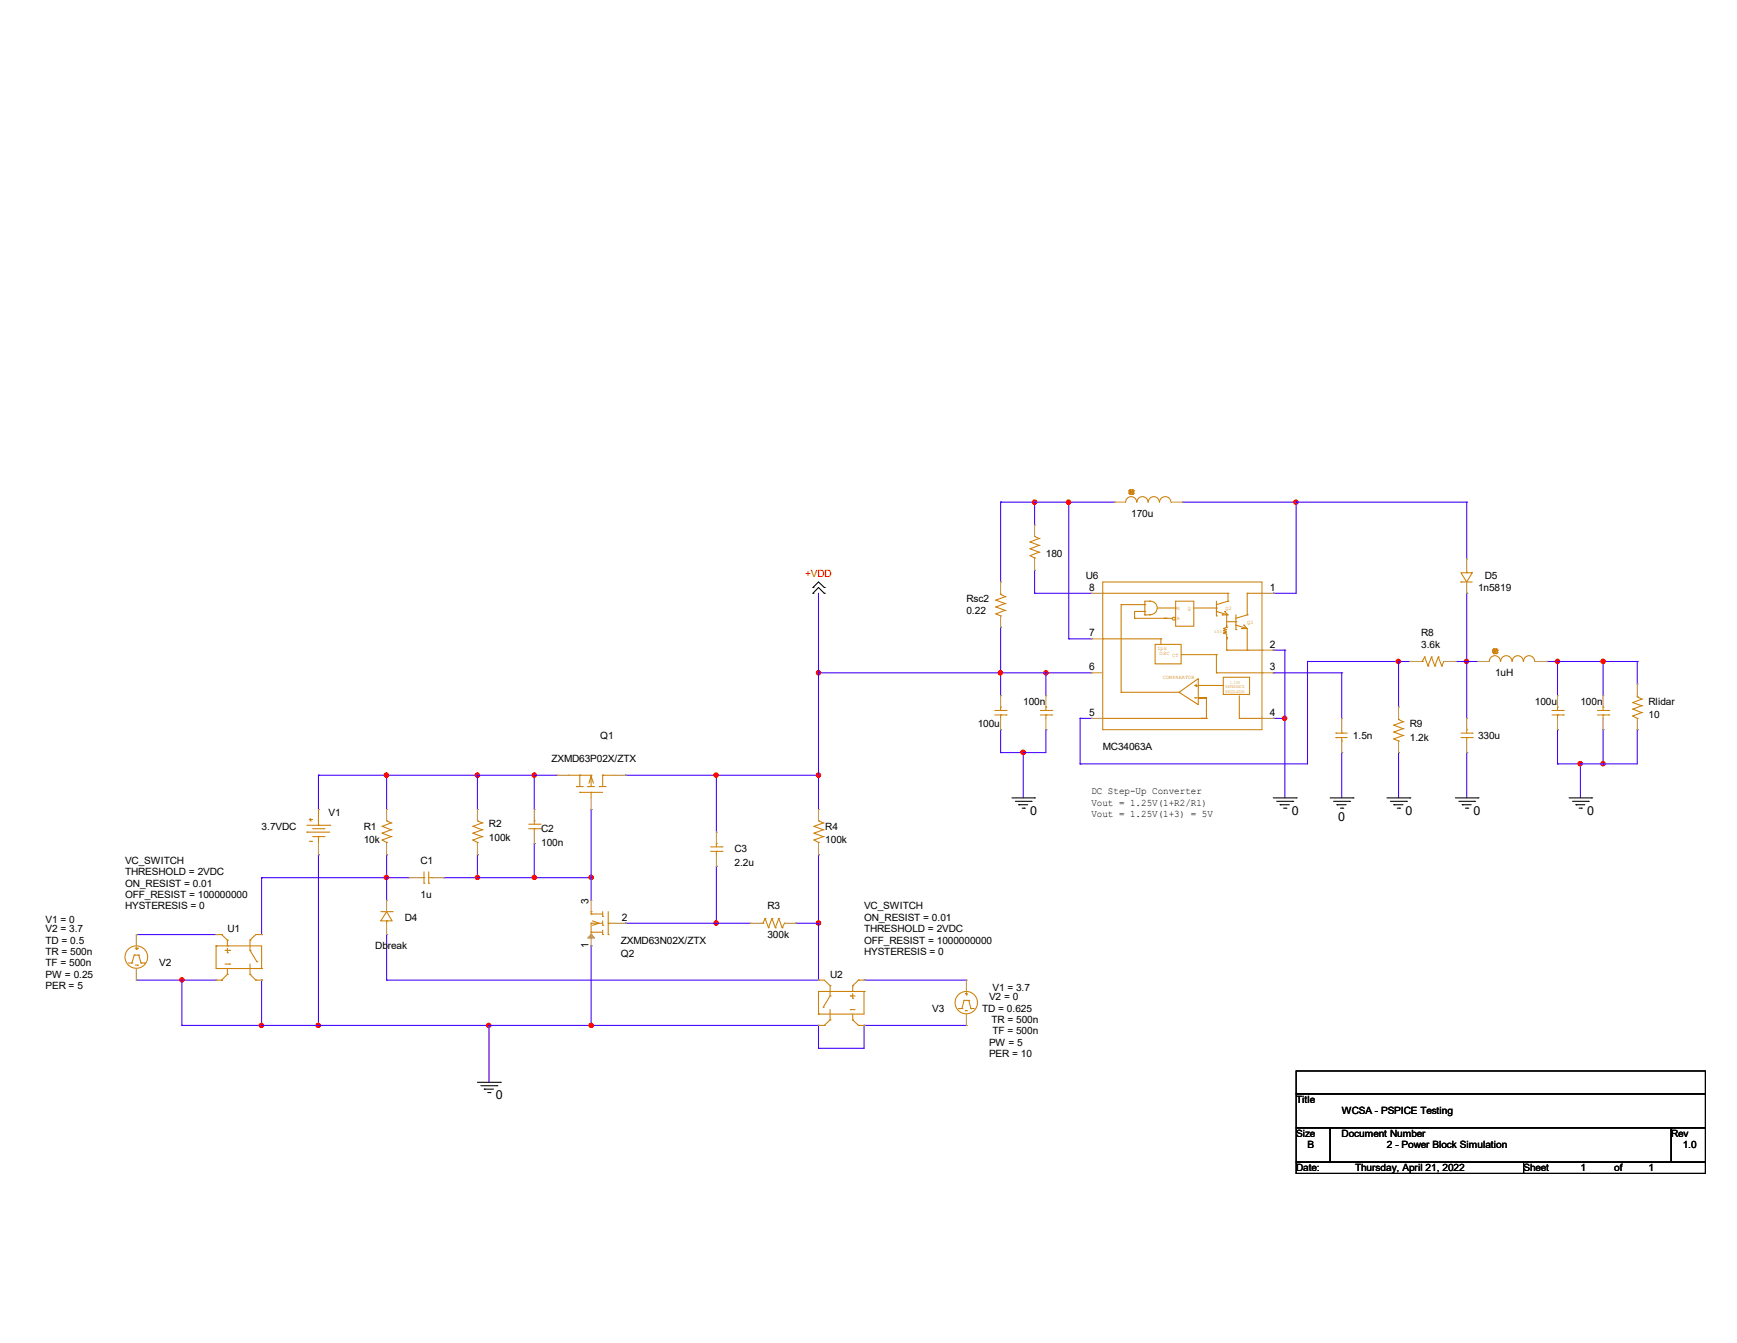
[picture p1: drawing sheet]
<svg xmlns="http://www.w3.org/2000/svg" width="279mm" height="216mm" viewBox="0 0 279 216" stroke-linecap="round" stroke-linejoin="round" font-family="sans-serif">
<g fill="none" stroke="#4200ff" stroke-width=".17">
<path d="M131.7 95.4v34.7M161 80.7h.1M161 80.7h18.2M161 80.7v12.9M166.4 80.7h.1M166.4 91.7h.1M166.4 95.4h.1M166.4 80.7v3.7M166.4 91.7v3.7M166.4 95.4h9.2M171.9 80.7h.1M171.9 80.7v22"/>
<path d="M190.2 80.7h.1M190.2 80.7h45.7M204.8 95.4h.1M208.5 80.7h.1M208.5 80.7v14.7h-3.7M235.9 80.7h.1M235.9 95.4h.1M235.9 80.7v9.2M235.9 95.4v20.1M131.7 108.2h.1M131.7 108.2h43.9M161 100.8h.1"/>
<path d="M161 108.2h.1M161 117.3h.1M161 100.8v11M161 117.3v3.7M168.2 108.2h.1M168.2 117.3h.1M168.2 117.3v3.7h-7.2M168.2 108.2v3.6M171.9 102.7h.1M171.9 102.7h3.7M173.7 115.5h.1M173.7 115.5h1.9"/>
<path d="M173.7 115.5v7.3M204.8 108.2h.1M204.8 104.5h.1M204.8 115.5h.1M204.8 108.2h11M204.8 115.5h1.9M204.8 104.5h1.9M206.7 115.5h.1M206.7 104.5h.1M206.7 104.5v23.8M210.3 106.3h.1M210.3 106.3h16.5"/>
<path d="M210.3 106.3v16.5h-36.6M215.8 108.2h.1M215.8 108.2v7.3M225 106.3h.1M225 106.3v7.4M234.1 106.3h.1M234.1 106.3h3.6M235.9 106.3h.1M248.7 106.3h.1M248.7 106.3h14.7M250.5 106.3h.1M250.5 117.3h.1"/>
<path d="M250.5 106.3v5.5M250.5 117.3v5.5M257.9 106.3h.1M257.9 117.3h.1M257.9 106.3v5.5M257.9 117.3v5.5M263.4 117.3h.1M263.4 106.3h.1M263.4 117.3v5.5h-12.9M263.4 106.3v3.7M51.2 124.6h.1M51.2 137.4h.1"/>
<path d="M51.2 124.6v5.5M51.2 137.4v27.4M51.2 124.6h38.4M62.2 124.6h.1M62.2 137.4h.1M62.2 124.6v5.5M62.2 137.4v7.3M76.8 124.6h.1M76.8 137.4h.1M76.8 124.6v5.5M76.8 137.4v3.7M85.9 124.6h.1"/>
<path d="M85.9 135.6h.1M85.9 124.6v5.5M85.9 135.6v5.5M95.1 130.1h.1M95.1 130.1v14.6M100.6 124.6h.1M100.6 124.6h31.1M115.2 124.6h.1M115.2 139.3h.1M115.2 124.6v9.2M115.2 139.3v9.1M131.7 124.6h.1"/>
<path d="M131.7 137.4h.1M131.7 137.4v20.2h-69.5M161 121h.1M164.6 121h.1M164.6 121v7.3M173.7 122.8h.1M215.8 121h.1M215.8 121v7.3M225 121h.1M225 121v7.3M235.9 121h.1M235.9 121v7.3"/>
<path d="M250.5 122.8h.1M254.2 122.8h.1M254.2 122.8v5.5M257.9 122.8h.1M21.9 150.2h.1M21.9 157.6h.1M21.9 150.2h12.9M21.9 157.6h12.9M29.3 157.6h.1M29.3 157.6v7.2M42.1 141.1h.1M42.1 157.6h.1"/>
<path d="M42.1 141.1v9.1M42.1 157.6v7.2M42.1 141.1h23.7M62.2 141.1h.1M62.2 150.2h.1M62.2 157.6h.1M62.2 150.2v7.4M71.3 141.1h.1M71.3 141.1h23.8M76.8 141.1h.1M85.9 141.1h.1M95.1 141.1h.1"/>
<path d="M95.1 152.1h.1M95.1 152.1v12.7M100.6 148.4h.1M100.6 148.4h20.1M115.2 148.4h.1M128 148.4h.1M128 148.4h3.7M131.7 148.4h.1M139 157.6h.1M139 157.6h16.4M29.3 164.8h.1M29.3 164.8h102.4"/>
<path d="M42.1 164.8h.1M51.2 164.8h.1M78.7 164.8h.1M78.7 164.8v9.2M95.1 164.8h.1M131.7 164.8h.1M131.7 168.5h.1M131.7 164.8v3.7M139 164.8h.1M139 164.8h16.4M139 164.8v3.7h-7.3"/>
</g>
<g fill="#f00" stroke="#f00" stroke-width=".17">
<circle cx="208.4" cy="80.7" r=".34"/>
<circle cx="235.9" cy="106.3" r=".34"/>
<circle cx="224.9" cy="106.3" r=".34"/>
<circle cx="168.2" cy="108.2" r=".34"/>
<circle cx="164.6" cy="120.9" r=".35"/>
<circle cx="166.4" cy="80.7" r=".34"/>
<circle cx="206.6" cy="115.5" r=".34"/>
<circle cx="171.9" cy="80.7" r=".34"/>
<circle cx="250.5" cy="106.3" r=".34"/>
<circle cx="257.9" cy="122.8" r=".34"/>
<circle cx="254.2" cy="122.8" r=".34"/>
<circle cx="257.9" cy="106.3" r=".34"/>
<circle cx="160.9" cy="108.2" r=".34"/>
<circle cx="131.7" cy="108.2" r=".34"/>
<circle cx="76.8" cy="124.6" r=".34"/>
<circle cx="62.1" cy="124.6" r=".34"/>
<circle cx="85.9" cy="124.6" r=".34"/>
<circle cx="131.7" cy="124.6" r=".34"/>
<circle cx="51.2" cy="164.8" r=".34"/>
<circle cx="131.7" cy="148.4" r=".34"/>
<circle cx="115.2" cy="148.4" r=".34"/>
<circle cx="62.1" cy="141.1" r=".34"/>
<circle cx="76.8" cy="141.1" r=".34"/>
<circle cx="95.1" cy="141.1" r=".34"/>
<circle cx="85.9" cy="141.1" r=".34"/>
<circle cx="29.3" cy="157.5" r=".34"/>
<circle cx="42" cy="164.8" r=".34"/>
<circle cx="78.6" cy="164.8" r=".34"/>
<circle cx="95.1" cy="164.8" r=".34"/>
<circle cx="115.2" cy="124.6" r=".34"/>
</g>
<g fill="none" stroke="#000" stroke-width=".17">
<path d="M130.8 94.4h.1M130.8 95.4h.1M130.8 94.4l.9-.8 .9 .8M130.8 95.4l.9-1 .9 1M132.6 94.4h.1M132.6 95.4h.1M162.8 128.3h3.6M163.3 128.8h2.6M163.9 129.4h.1M163.9 129.4h1.4M164.4 129.9h.4M164.8 129.9h.1"/>
<path d="M165.9 128.8h.1M166.4 128.3h.1M204.8 128.3h3.7M205.4 128.8h2.5M205.9 129.4h.1M205.9 129.4h1.5M206.5 129.9h.3M206.8 129.9h.1M207.9 128.8h.1M208.5 128.3h.1M214 128.3h3.6M214.5 128.8h2.6"/>
<path d="M215.1 129.4h.1M215.1 129.4h1.4M215.6 129.9h.4M216 129.9h.1M217.1 128.8h.1M217.6 128.3h.1M223.1 128.3h3.7M223.6 128.8h2.6M224.2 129.4h.1M224.2 129.4h1.5M224.7 129.9h.4M225.1 129.9h.1"/>
<path d="M226.2 128.8h.1M226.8 128.3h.1M234.1 128.3h3.6M234.7 128.8h2.5M235.2 129.4h.1M235.2 129.4h1.4M235.7 129.9h.4M236.1 129.9h.1M237.2 128.8h.1M237.7 128.3h.1M252.4 128.3h3.6M252.9 128.8h2.6"/>
<path d="M253.5 129.4h.1M253.5 129.4h1.4M254 129.9h.4M254.4 129.9h.1M255.5 128.8h.1M256 128.3h.1M76.8 174h3.7M77.3 174.5h2.6M77.9 175.1h.1M77.9 175.1h1.5M78.4 175.6h.4M78.8 175.6h.1"/>
<path d="M79.9 174.5h.1M80.5 174h.1M208.5 172.2h65.8v3.7h-65.8zM208.5 175.9h65.8v5.4h-65.8zM208.5 181.3h5.5v5.5h-5.5zM208.5 186.8h36.6v1.8h-36.6zM214 181.3h54.8v5.5h-54.8zM245.1 186.8h29.2v1.8h-29.2zM268.8 181.3h5.5v5.5h-5.5z"/>
</g>
<g fill="none" stroke="#cc8006" stroke-width=".17">
<path d="M181.6 79.3h.1M181.6 78.9h.1M181.6 79.3l.2 .2M181.6 78.9v.4M181.6 78.9l.7 .4M181.8 78.7h.1M181.8 79.5h.1M181.8 78.7l-.2 .2M181.8 78.7h.4M181.8 78.7l.4 .8M181.8 79.5h.4M182.2 78.7h.1"/>
<path d="M182.2 79.5h.1M182.2 78.7l-.4 .8M182.2 78.7l.1 .2M182.3 78.9h.1M182.3 79.3h.1M182.3 78.9l-.7 .4M182.3 78.9v.4M182.3 79.3l-.1 .2M160.2 96.5h.1M160.2 97.6h.1M160.2 98.7h.1M160.2 96.5l1.5 .5"/>
<path d="M160.2 97.6l1.5 .5M160.2 98.7l.8 .3M161 99h.1M161 95.5h.1M161 95.5l.7 .4M161 95.4v.1M161.7 95.9h.1M161.7 97h.1M161.7 98.1h.1M161.7 95.9l-1.5 .6M161.7 97l-1.5 .6M161.7 98.1l-1.5 .6"/>
<path d="M165.7 89.3h.1M165.7 88.2h.1M165.7 87.1h.1M165.7 89.3l.7 .4M165.7 88.2l1.4 .6M165.7 87.1l1.4 .6M166.4 86.2h.1M166.4 89.7h.1M166.4 86.2l.7 .4M166.4 89.7v.2M167.1 88.8h.1M167.1 87.7h.1"/>
<path d="M167.1 86.6h.1M167.1 88.8l-1.4 .5M167.1 87.7l-1.4 .5M167.1 86.6l-1.4 .5M177.4 93.6h25.6v23.7h-25.6zM177.4 95.4h.1M177.4 95.4h20.1M180.3 97.2h.1M180.3 97.2h3.8M180.3 97.2v14.1M181.1 80.7a.89 .89 0 0 1 .8-.9 .89 .89 0 0 1 .9 .9M182.5 99.4h.1"/>
<path d="M182.5 99.4h6.1M182.9 80.7a.89 .89 0 0 1 .9-.9 .89 .89 0 0 1 .9 .9M184.1 98.3h.1M184.1 98.8h.1M184.1 97.2h.1M184.1 98.3h-1.6v1.1M184.1 98.8h.8M184.7 80.7a.89 .89 0 0 1 .9-.9 .89 .89 0 0 1 .9 .9M184.9 96.6h.1M184.9 98.8h.1M184.9 96.6h-.8v2.2M184.9 96.7a1.08 1.08 0 0 1 1.2 1 1.08 1.08 0 0 1-1.2 1.1"/>
<path d="M186.2 97.7h2.9M186.5 80.7a.91 .91 0 0 1 .9-.9 .91 .91 0 0 1 .9 .9M187.3 99.4h.1M187.6 99.4h.1M189.1 96.6h2.9v4.1h-2.9zM189.1 97.7h.1M192 97.7h3.7M195.7 99h.1M195.7 98.3h.1M195.7 97.7h.1M195.7 96.6v2.4M195.7 98.3l1.8 .5"/>
<path d="M196.6 98.8h.1M196.6 98.8h.9M197 98.3h.1M197 98.3l.5 .5M197.3 98.8v2M197.3 99.9h1.5M197.5 96.6h.1M197.5 95.4h.1M197.5 96.6l-1.8 .6M197.5 95.4v1.2M198.8 99.9h.1M198.8 98.8v2.4"/>
<path d="M200.6 98.8h.1M200.6 95.4h.1M200.6 98.8l-1.8 .6M200.6 95.4v3.4M200.6 95.4h2.4M203 95.4h.1M235 92.1h1.8l-.9 1.5zM235 93.6h.1M235 93.6h1.8M235.9 92.1h.1M235.9 91.7v.4M160 114.9h1.8"/>
<path d="M160 114.2h1.8M161 113.7h.1M161 114.9h.1M161 113.7v.5M161 114.9v.6M161.8 114.9h.1M161.8 114.2h.1M167.3 114.9h1.9M167.3 114.2h1.9M168.2 113.7h.1M168.2 114.9h.1M168.2 113.7v.5"/>
<path d="M168.2 114.9v.6M169.2 114.9h.1M169.2 114.2h.1M177.4 102.7h.1M177.4 115.5h16.7M177.4 102.7h9.3M180.3 111.3h.1M180.3 111.3h9.4M185.8 103.6h4.2v3.1h-4.2zM186.7 102.7h.1M186.7 102.7v.9M189.7 111.3l3-2.2v4.2z"/>
<path d="M189.7 111.3h.1M190 105.2h5.7M192.2 110.2h.1M192.2 112.2h.1M192.2 110.2h.4M192.2 112.2h.4M192.4 110.4h.1M192.4 110v.4M192.7 110.2h.1M192.7 110.2h4.1M192.7 112.2h1.4h-1.4h1.4v2.2M193.3 115.5h.1"/>
<path d="M193.8 115.5h.1M194.1 115.5h.1M194.1 114.2v1.3M195.7 105.2h.1M195.7 108.2h.1M195.7 105.2v3M195.7 108.2h7.3M196.8 108.9h4.2v2.7h-4.2zM197.3 102.7h.1M197.3 100.8h.1M197.3 104.5h.1M197.3 102.5h.1"/>
<path d="M197.3 104.5h5.7M197.3 100.5v.3l-.5 .2 .5 .2-.5 .2 .5 .2-.5 .2 .5 .1v2.6M198.8 101.2h.1M198.8 100.5h.1M198.8 100.5l1.8 .5M199.3 115.5h.1M199.3 115.5h3.7M199.3 111.8v3.7M199.7 101h.1M199.7 101h.9M200.1 100.5h.1M200.1 100.5l.5 .5"/>
<path d="M200.6 104.5h.1M200.6 101v3.5M203 115.5h.1M203 104.5h.1M203 108.2h.1M214.9 117.9h.1M214.9 118.6h.1M214.9 118.6h1.8M214.9 117.9h1.8M215.8 119.1h.1M215.8 117.9h.1M215.8 117.3v.6"/>
<path d="M215.8 118.6v.5M224.2 116.6h.1M224.2 117.7h.1M224.2 118.8h.1M224.2 116.6l1.5 .5M224.2 117.7l1.5 .5M224.2 118.8l.8 .3M225 119.1h.1M225 115.7h.1M225 115.7l.7 .3M225 115.5v.2M225.7 116h.1"/>
<path d="M225.7 117.1h.1M225.7 118.2h.1M225.7 116l-1.5 .6M225.7 117.1l-1.5 .6M225.7 118.2l-1.5 .6M228.6 106.3h.2M228.8 106.3h.1M229.2 105.6h.1M229.2 105.6l-.4 .7M229.2 105.6l.5 1.5M229.7 107.1h.1M230.3 105.6h.1"/>
<path d="M230.3 105.6l-.6 1.5M230.3 105.6l.5 1.5M230.8 107.1h.1M231.4 105.6h.1M231.4 105.6l-.6 1.5M231.4 105.6l.5 1.5M231.9 107.1h.1M232.2 106.3h.1M232.2 106.3l-.3 .8M235 118.6h1.8M235 117.9h1.8M235.9 117.3h.1"/>
<path d="M235.9 118.6h.1M235.9 117.3v.6M235.9 118.6v.5M236.8 118.6h.1M236.8 117.9h.1M239.6 106.3a.89 .89 0 0 1 .9-.9 .89 .89 0 0 1 .8 .9M240.1 104.9h.1M240.1 104.5h.1M240.1 104.9l.2 .2M240.1 104.5v.4M240.1 104.5l.7 .4M240.3 104.3h.1"/>
<path d="M240.3 105.1h.1M240.3 104.3l-.2 .2M240.3 104.3h.4M240.3 104.3l.4 .8M240.3 105.1h.4M240.7 104.3h.1M240.7 105.1h.1M240.7 104.3l-.4 .8M240.7 104.3l.1 .2M240.8 104.5h.1M240.8 104.9h.1M240.8 104.5l-.7 .4"/>
<path d="M240.8 104.5v.4M240.8 104.9l-.1 .2M241.4 106.3a.91 .91 0 0 1 .9-.9 .91 .91 0 0 1 .9 .9M243.2 106.3a.89 .89 0 0 1 .9-.9 .89 .89 0 0 1 .9 .9M245.1 106.3a.89 .89 0 0 1 .9-.9 .89 .89 0 0 1 .8 .9M249.6 114.9h1.9M249.6 114.2h1.9M250.5 113.7h.1M250.5 114.9h.1M250.5 113.7v.5M250.5 114.9v.6M251.5 114.9h.1"/>
<path d="M251.5 114.2h.1M257 114.9h1.8M257 114.2h1.8M257.9 113.7h.1M257.9 114.9h.1M257.9 113.7v.5M257.9 114.9v.6M258.8 114.9h.1M258.8 114.2h.1M262.6 112.9h.1M262.6 114h.1M262.6 115.1h.1"/>
<path d="M262.6 112.9l1.5 .6M262.6 114l1.5 .6M262.6 115.1l.8 .4M263.4 115.5h.1M263.4 112h.1M263.4 112l.7 .4M263.4 111.8v.2M264.1 112.4h.1M264.1 113.5h.1M264.1 114.6h.1M264.1 112.4l-1.5 .5M264.1 113.5l-1.5 .5"/>
<path d="M264.1 114.6l-1.5 .5M49.4 133.8h.1M49.4 133.8h3.6M49.4 132.7h3.6M49.7 131.7h.4M49.7 135.3h.4M49.9 132h.1M49.9 131.6v.4M50.1 131.7h.1M50.1 135.3h.1M50.3 133.2h1.8M50.3 134.5h1.8"/>
<path d="M51.2 132.7h.1M51.2 134.5h.1M51.2 130.1h.1M51.2 130.1v2.6M51.2 134.5v1.1M52.1 133.2h.1M52.1 134.5h.1M53 132.7h.1M61.5 135h.1M61.5 133.9h.1M61.5 132.8h.1M61.5 135l.7 .4"/>
<path d="M61.5 133.9l1.4 .6M61.5 132.8l1.4 .6M62.2 132h.1M62.2 135.4h.1M62.2 135.4v.2M62.2 132l.7 .3M62.9 134.5h.1M62.9 133.4h.1M62.9 132.3h.1M62.9 134.5l-1.4 .5M62.9 133.4l-1.4 .5M62.9 132.3l-1.4 .5"/>
<path d="M76.1 135h.1M76.1 133.9h.1M76.1 132.8h.1M76.1 135l.7 .4M76.1 133.9l1.5 .6M76.1 132.8l1.5 .6M76.8 132h.1M76.8 135.4h.1M76.8 132l.8 .3M76.8 135.4v.2M77.6 134.5h.1M77.6 133.4h.1"/>
<path d="M77.6 132.3h.1M77.6 134.5l-1.5 .5M77.6 133.4l-1.5 .5M77.6 132.3l-1.5 .5M85 133.2h1.9M85 132.5h1.9M85.9 132h.1M85.9 133.2h.1M85.9 132v.5M85.9 133.2v.6M86.9 133.2h.1M86.9 132.5h.1"/>
<path d="M91.4 124.6h.1M91.4 124.6h3.7M92.7 126.4h.1M92.7 126.4h1.1M93.3 124.6h.1M93.3 127.4h.1M93.3 127.4h3.6M93.3 124.6v1.8M94.5 126.4h.1M94.5 126.4h1.1M94.7 125.9l.4-1.1 .4 1.1M95.1 124.6h.1"/>
<path d="M95.1 127.4h.1M95.1 124.6v1.8M95.1 127.4v.9M96.4 126.4h.1M96.4 126.4h1.1M96.9 124.6h.1M96.9 124.6h1.9M96.9 124.6v1.8M114.3 136.9h1.8M114.3 136.1h1.8M115.2 135.6h.1M115.2 136.9h.1"/>
<path d="M115.2 135.6v.5M115.2 136.9v.5M116.1 136.9h.1M116.1 136.1h.1M130.9 135h.1M130.9 133.9h.1M130.9 132.8h.1M130.9 135l.8 .4M130.9 133.9l1.5 .6M130.9 132.8l1.5 .6M131.7 132h.1M131.7 135.4h.1"/>
<path d="M131.7 132l.7 .3M131.7 135.4v.2M132.4 134.5h.1M132.4 133.4h.1M132.4 132.3h.1M132.4 134.5l-1.5 .5M132.4 133.4l-1.5 .5M132.4 132.3l-1.5 .5M20.7 154.8h.5M21.2 154.8h.1M21.6 153.5h.1M21.6 153.5l-.4 1.3"/>
<path d="M21.6 153.5h.7M21.8 155.2h.3M21.8 152.4h.3M21.9 152.6h.1M21.9 152.2v.4M22.1 155.2h.1M22.1 152.4h.1M22.3 153.5h.1M22.3 153.5l.4 1.3M22.7 154.8h.1M22.7 154.8h.5M23.2 154.8h.1"/>
<path d="M34.8 152.1h.1M34.8 152.1h7.3v3.6M34.8 152.1v3.6h7.3M34.8 150.2h.8M34.8 157.6h.8M35.6 157.6h.1M35.6 150.2h.1M35.6 150.2l1 .9M36.2 152.8h.8M36.2 155h.8M36.6 152.1h.1M36.6 153.2h.1"/>
<path d="M36.6 156.6h.1M36.6 151.1h.1M36.6 151.1v1M36.6 152.4v.8M36.6 155.7v.9M36.6 156.6l-1 1M37 152.8h.1M37 155h.1M40.2 152.8h.1M40.2 151.1h.1M40.2 156.6h.1M40.2 151.1v1.7"/>
<path d="M40.2 155v1.6M40.2 152.8l1.1 1.8M40.2 156.6l.9 1M41.1 157.6h.1M41.1 157.6h1M41.3 154.6h.1M42.1 155.7h.1M42.1 150.2h.1M42.1 157.6h.1M42.1 150.2h-1l-.9 .9M61.3 146.6h1.8M62.2 146.6l.9 1.4h-1.8z"/>
<path d="M62.2 148h.1M62.2 148v.4M63.1 146.6h.1M67.6 141.1h.6M68.2 142h.1M68.2 141.1h.1M68.2 140.2v1.8M69 142h.1M69 140.2v1.8M69 141.1h.5M69.5 141.1h.1M95.1 148.4h.1"/>
<path d="M95.1 150.2h.1M95.1 146.6h.1M95.1 146.9h.1M95.1 149.9h.1M95.1 148.4h1.8M95.1 146.6v.3M95.1 148.4v1.8M95.1 146.9h1.8M95.1 149.9h1.8M95.3 148l1.1 .4-1.1 .4M96.9 150.2h.1M96.9 148.8h.1"/>
<path d="M96.9 147.3h.1M96.9 146.6v.7M96.9 148v.8M96.9 149.5v.7M97.8 148.4h.1M97.8 150.2h.1M97.8 148.4h1M97.8 146.6v3.6M122.5 148.4h.2M122.7 148.4h.1M123.1 147.7h.1M123.1 147.7l-.4 .7"/>
<path d="M123.1 147.7l.5 1.4M123.6 149.1h.1M124.2 147.7h.1M124.2 147.7l-.6 1.4M124.2 147.7l.5 1.4M124.7 149.1h.1M125.3 147.7h.1M125.3 147.7l-.6 1.4M125.3 147.7l.5 1.4M125.8 149.1h.1M126.2 148.4h.1M126.2 148.4l-.4 .7"/>
<path d="M131.7 157.6h.1M131.7 157.6h.9l.9 .9M133.5 158.5h.1M133.5 158.5v1.6M137.2 159.4h.1M137.2 158.5h.1M137.2 158.5v.9M137.2 159.7v.8M138.1 157.6h.1M138.1 157.6h.9M138.1 157.6l-.9 .9M139 159.4h.1"/>
<path d="M139 159.4h-7.3v3.6M139 159.4v3.6h-7.3M155.3 159.7h.1M155.3 159.7h.3M155.4 159.9h.1M155.4 159.6v.3M131.7 163h.1M131.7 164.8h.1M131.7 164.8h.9M132.4 161.9h.1M132.6 164.8h.1M133.5 160.1h.1"/>
<path d="M133.5 164h.1M133.5 162.3v1.7M133.5 160.1l-1.1 1.8M133.5 164l-.9 .8M136.8 160.1h.1M136.8 162.3h.1M136.8 160.1h.7M136.8 162.3h.7M137.2 160.5h.1M137.2 164h.1M137.2 163v1M137.2 164l.9 .8"/>
<path d="M138.1 164.8h.1M138.1 164.8h.9M154.2 162.1h.1M154.2 162.1h.5M154.7 162.1h.1M155.1 160.8h.1M155.1 160.8h.7M155.1 160.8l-.4 1.3M155.3 162.5h.1M155.3 162.5h.3M155.8 160.8h.1M155.8 160.8l.4 1.3"/>
<path d="M156.2 162.1h.1M156.2 162.1h.5"/>
<circle cx="188.8" cy="99.5" r=".24"/>
<circle cx="21.9" cy="153.9" r="1.81"/>
<circle cx="155.4" cy="161.2" r="1.8"/>
</g>
<g fill="none" stroke="#a84" stroke-width=".17">
<path d="M161 93.6h.1M161 93.6v1.8M161 99v1.8M166.4 84.4h.1M166.4 91.7h.1M166.4 84.4v1.8M166.4 89.9v1.8M175.6 95.4h.1M175.6 95.4h1.8M179.2 80.7h.1M179.2 80.7h1.9M188.4 80.7h1.8"/>
<path d="M190.2 80.7h.1M203 95.4h1.8M204.8 95.4h.1M235.9 89.9h.1M235.9 95.4h.1M235.9 89.9v1.8M235.9 93.6v1.8M161 100.8h.1M161 117.3h.1M161 111.8h.1M161 111.8v1.9M161 115.5v1.8"/>
<path d="M168.2 117.3h.1M168.2 111.8h.1M168.2 111.8v1.9M168.2 115.5v1.8M175.6 115.5h.1M175.6 108.2h.1M175.6 102.7h.1M175.6 108.2h1.8M175.6 115.5h1.8M175.6 102.7h1.8M203 104.5h1.8M203 108.2h1.8"/>
<path d="M203 115.5h1.8M204.8 104.5h.1M204.8 108.2h.1M204.8 115.5h.1M215.8 115.5h.1M215.8 115.5v1.8M215.8 119.1v1.9M225 113.7h.1M225 113.7v1.8M225 119.1v1.9M226.8 106.3h.1M226.8 106.3h1.8"/>
<path d="M232.2 106.3h1.9M234.1 106.3h.1M235.9 115.5h.1M235.9 115.5v1.8M235.9 119.1v1.9M237.7 106.3h.1M237.7 106.3h1.9M246.9 106.3h1.8M248.7 106.3h.1M250.5 117.3h.1M250.5 111.8h.1M250.5 111.8v1.9"/>
<path d="M250.5 115.5v1.8M257.9 117.3h.1M257.9 111.8h.1M257.9 111.8v1.9M257.9 115.5v1.8M263.4 117.3h.1M263.4 110h.1M263.4 110v1.8M263.4 115.5v1.8M51.2 130.1h.1M51.2 137.4h.1M51.2 135.6v1.8"/>
<path d="M62.2 130.1h.1M62.2 137.4h.1M62.2 130.1v1.9M62.2 135.6v1.8M76.8 130.1h.1M76.8 137.4h.1M76.8 130.1v1.9M76.8 135.6v1.8M85.9 135.6h.1M85.9 130.1h.1M85.9 130.1v1.9M85.9 133.8v1.8"/>
<path d="M89.6 124.6h.1M89.6 124.6h1.8M95.1 130.1h.1M95.1 128.3v1.8M98.8 124.6h1.8M100.6 124.6h.1M115.2 139.3h.1M115.2 133.8h.1M115.2 133.8v1.8M115.2 137.4v1.9M131.7 130.1h.1M131.7 137.4h.1"/>
<path d="M131.7 130.1v1.9M131.7 135.6v1.8M215.8 121h.1M225 121h.1M235.9 121h.1M21.9 150.2h.1M21.9 157.6h.1M21.9 150.2v1.9M21.9 155.7v1.9M34.8 150.2h.1M34.8 157.6h.1M42.1 150.2h.1"/>
<path d="M42.1 157.6h.1M62.2 150.2h.1M62.2 144.7h.1M62.2 144.7v1.9M62.2 148.4v1.8M65.8 141.1h.1M65.8 141.1h1.8M69.5 141.1h1.8M71.3 141.1h.1M95.1 152.1h.1M95.1 144.7h.1M95.1 144.7v1.9"/>
<path d="M95.1 150.2v1.9M98.8 148.4h1.8M100.6 148.4h.1M120.7 148.4h.1M120.7 148.4h1.8M126.2 148.4h1.8M128 148.4h.1M131.7 157.6h.1M139 157.6h.1M155.4 157.6h.1M155.4 157.6v1.8M131.7 164.8h.1"/>
<path d="M139 164.8h.1M155.4 164.8h.1M155.4 163v1.8"/>
</g>
<path d="M94.5 150.8l.6-.6 .5 .6z" fill="#a84" stroke="#a84" stroke-width=".17"/>
<g font-size="2">
<text x="165.7" y="131">0</text>
<text x="207.8" y="131">0</text>
<text x="215.3" y="132">0</text>
<text x="226.1" y="131">0</text>
<text x="237" y="131">0</text>
<text x="255.3" y="131">0</text>
<text x="79.8" y="176.7">0</text>
</g>
<g font-size="1.7">
<text x="175.2" y="95">8</text>
<text x="204.3" y="95">1</text>
<text x="175.2" y="107.7">6</text>
<text x="175.2" y="102.3">7</text>
<text x="204.3" y="104.1">2</text>
<text x="204.3" y="107.7">3</text>
<text x="175.2" y="115.1">5</text>
<text x="204.3" y="115.1">4</text>
<text x="94.7" y="145.3" transform="rotate(-90 94.7 145.3)">3</text>
<text x="100" y="148">2</text>
<text x="94.7" y="152.4" transform="rotate(-90 94.7 152.4)">1</text>
</g>
<g font-size="1.6">
<text x="181.9" y="83.1">170u</text>
<text x="168.2" y="89.5">180</text>
<text x="174.7" y="93.1">U6</text>
<text x="237.7" y="95">1n5819</text>
<text x="238.8" y="93.1">D5</text>
<text x="155.4" y="96.8">Rsc2</text>
<text x="155.4" y="98.6">0.22</text>
<text x="228.6" y="102.3">R8</text>
<text x="228.6" y="104.1">3.6k</text>
<text x="164.6" y="113.3">100n</text>
<text x="240.5" y="108.7">1uH</text>
<text x="246.9" y="113.3">100u</text>
<text x="254.2" y="113.3">100n</text>
<text x="265.2" y="113.3">Rlidar</text>
<text x="96.6" y="118.7">Q1</text>
<text x="157.3" y="116.9">100u</text>
<text x="217.6" y="118.7">1.5n</text>
<text x="226.8" y="116.9">R9</text>
<text x="226.8" y="119.1">1.2k</text>
<text x="237.7" y="118.7">330u</text>
<text x="265.2" y="115.4">10</text>
<text x="88.7" y="122.4">ZXMD63P02X/ZTX</text>
<text x="177.4" y="120.6">MC34063A</text>
<text x="52.8" y="131.2">V1</text>
<text x="175.6" y="129.5">Vout = 1.25V(1+R2/R1)</text>
<text x="175.6" y="127.7">DC Step-Up Converter</text>
<text x="175.6" y="131.4">Vout = 1.25V(1+3) = 5V</text>
<text x="42.1" y="133.4">3.7VDC</text>
<text x="58.5" y="133.4">R1</text>
<text x="58.5" y="135.6">10k</text>
<text x="78.7" y="133">R2</text>
<text x="78.7" y="135.2">100k</text>
<text x="87" y="133.7">C2</text>
<text x="87" y="135.9">100n</text>
<text x="118.2" y="137">C3</text>
<text x="132.8" y="133.4">R4</text>
<text x="132.8" y="135.6">100k</text>
<text x="20.1" y="140.7">THRESHOLD = 2VDC</text>
<text x="20.1" y="142.5">ON_RESIST = 0.01</text>
<text x="20.1" y="138.9">VC_SWITCH</text>
<text x="67.6" y="138.9">C1</text>
<text x="118.2" y="139.2">2.2u</text>
<text x="7.3" y="148.4">V1 = 0</text>
<text x="7.3" y="149.9">V2 = 3.7</text>
<text x="20.1" y="144.4">OFF_RESIST = 100000000</text>
<text x="20.1" y="146.2">HYSTERESIS = 0</text>
<text x="36.6" y="149.9">U1</text>
<text x="65.1" y="148">D4</text>
<text x="67.6" y="144.4">1u</text>
<text x="123.4" y="146.2">R3</text>
<text x="139" y="149.9">THRESHOLD = 2VDC</text>
<text x="139" y="148">ON_RESIST = 0.01</text>
<text x="139" y="146.2">VC_SWITCH</text>
<text x="7.3" y="151.7">TD = 0.5</text>
<text x="7.3" y="155.3">TF = 500n</text>
<text x="7.3" y="153.5">TR = 500n</text>
<text x="25.6" y="155.3">V2</text>
<text x="60.4" y="152.6">Dbreak</text>
<text x="99.9" y="153.9">Q2</text>
<text x="99.9" y="151.7">ZXMD63N02X/ZTX</text>
<text x="123.4" y="150.8">300k</text>
<text x="139" y="151.7">OFF_RESIST = 1000000000</text>
<text x="139" y="153.5">HYSTERESIS = 0</text>
<text x="7.3" y="157.1">PW = 0.25</text>
<text x="7.3" y="159">PER = 5</text>
<text x="133.5" y="157.1">U2</text>
<text x="159.1" y="160.8">V2 = 0</text>
<text x="159.6" y="159.3">V1 = 3.7</text>
<text x="149.9" y="162.6">V3</text>
<text x="158" y="162.6">TD = 0.625</text>
<text x="159.5" y="164.5">TR = 500n</text>
<text x="159.6" y="166.3">TF = 500n</text>
<text x="159.1" y="168.2">PW = 5</text>
<text x="159.1" y="170">PER = 10</text>
<text x="208.5" y="177.3">Title</text>
<text x="215.8" y="179.1">WCSA - PSPICE Testing</text>
<text x="208.5" y="182.8">Size</text>
<text x="210.3" y="184.6">B</text>
<text x="215.8" y="182.8">Document Number</text>
<text x="223.1" y="184.6">2 - Power Block Simulation</text>
<text x="268.8" y="182.8">Rev</text>
<text x="270.7" y="184.6">1.0</text>
<text x="208.5" y="188.3">Date:</text>
<text x="218" y="188.3">Thursday, April 21, 2022</text>
<text x="245.1" y="188.3">Sheet</text>
<text x="254.2" y="188.3">1</text>
<text x="259.7" y="188.3">of</text>
<text x="265.2" y="188.3">1</text>
</g>
<text font-size="1.6" fill="#f00" x="129.5" y="92.8">+VDD</text>
<g font-size=".9" fill="#cc8006">
<text x="189.3" y="99.7">R</text>
<text x="189.3" y="98.1">S</text>
<text x="191.1" y="98.1">Q</text>
<text x="197.1" y="98.1">Q2</text>
<text x="200.6" y="100.3">Q1</text>
<text x="186.2" y="104.5">Ipk</text>
<text x="186.5" y="105.2">OSC</text>
<text x="188.6" y="105.6">CT</text>
<text x="187.1" y="109.1">COMPARATOR</text>
</g>
<g font-size=".7" fill="#cc8006">
<text x="195.3" y="101.7">100</text>
<text x="197.1" y="110.6">REFERENCE</text>
<text x="197.1" y="111.3">REGULATOR</text>
<text x="197.8" y="109.9">1.25V</text>
</g>
</svg>
